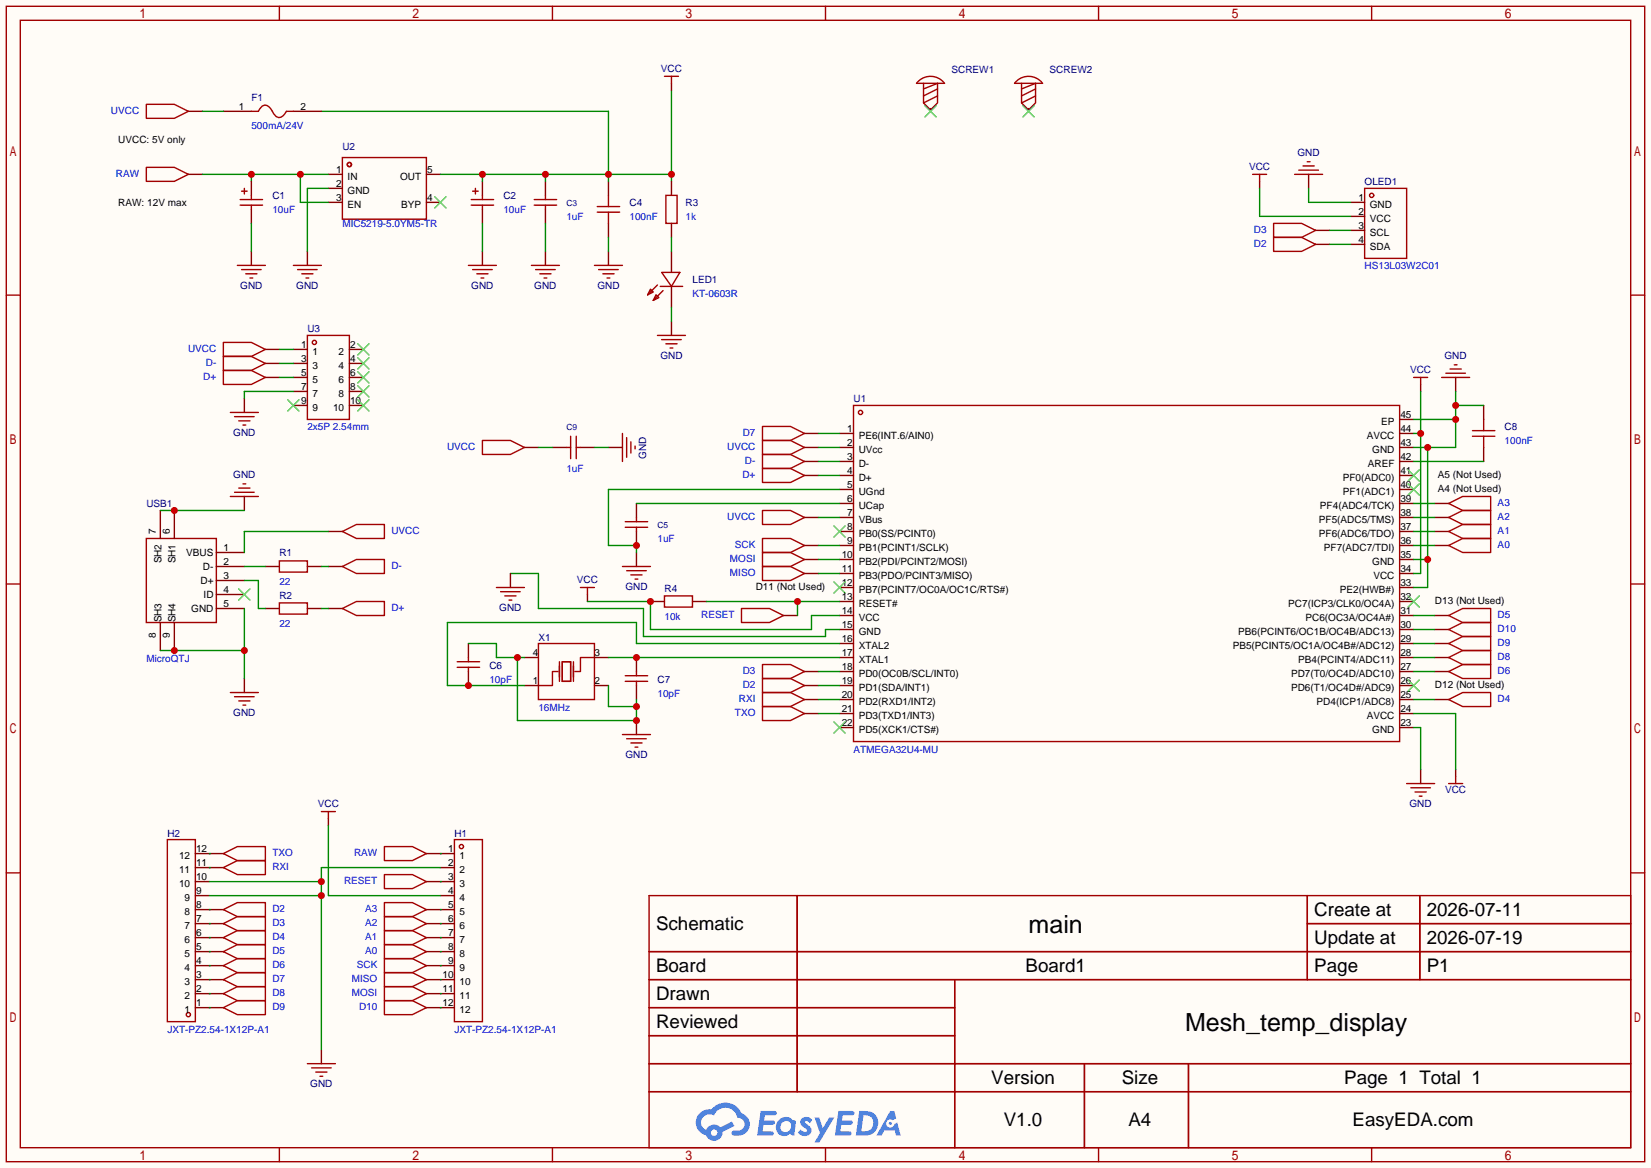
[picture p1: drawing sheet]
<svg xmlns="http://www.w3.org/2000/svg" width="299mm" height="212mm" viewBox="0 0 299 212" stroke-linecap="round" stroke-linejoin="round" font-family="sans-serif">
<path d="M0 0h299.5v211.8h-299.5z" fill="#fffcf7"/>
<g fill="none" stroke="#a10000" stroke-width=".25">
<path d="M1.1 1.1h297.2v209.6h-297.2zM3.7 3.7h292.1v204.5h-292.1zM50.7 1.1v2.6M100.2 1.1v2.6M149.7 1.1v2.6M199.3 1.1v2.6M248.8 1.1v2.6M1.1 53.5h2.6M295.8 53.5h2.5M1.1 105.9h2.6M295.8 105.9h2.5M1.1 158.3h2.6"/>
<path d="M295.8 158.3h2.5M117.7 162.4h178.1v45.8h-178.1zM117.7 172.6h178.1M117.7 177.7h178.1M144.6 162.4v35.6M173.2 177.7v30.5M237.1 162.4v15.3M237.1 167.5h58.7M257.5 162.4v15.3M117.7 182.8h55.5M117.7 192.9h178.1M117.7 187.8h55.5"/>
<path d="M117.7 198h178.1M196.7 192.9v15.3M215.6 192.9v15.3M50.7 208.2v2.5M100.2 208.2v2.5M149.7 208.2v2.5M199.3 208.2v2.5M248.8 208.2v2.5"/>
</g>
<g fill="#5487ff">
<path d="M145.5 202.8a1.3 1.3 0 0 1 1.8 .3l-.4 .6a.54 .54 0 0 0-.9-.2l.1 .2a1.58 1.58 0 0 1 1.1 1.6 1.43 1.43 0 0 1-2.5 .1l.5-.6a.64 .64 0 0 0 .5 .5 .64 .64 0 0 0 .7-.3l-.2-.2a1.6 1.6 0 0 1-1-1.6z"/>
<path d="M147.7 202.7h.9l.7 1.9 1.1-1.9h.9l-2.7 4.5h-.9l1-1.7z"/>
<path d="M138 201.5h1.6a1.31 1.31 0 0 1 1.2 .2 .4 .4 0 0 1-.3 .6h-1.8l-.1 .9h1.6a.4 .4 0 0 1 .4 .4 .4 .4 0 0 1-.4 .4h-1.7l-.2 1.2h.8a1.23 1.23 0 0 1 1.2 .2 .39 .39 0 0 1-.3 .6h-2.7z"/>
<path d="M152.1 201.5h1.6a1.32 1.32 0 0 1 1.3 .2 .39 .39 0 0 1-.4 .6h-1.7l-.2 .9h1.7a.4 .4 0 0 1 .3 .4 .4 .4 0 0 1-.4 .4h-1.7l-.2 1.2h.8a1.23 1.23 0 0 1 1.2 .2 .39 .39 0 0 1-.3 .6h-2.7z"/>
<path d="M161.5 201.5h.7l.4 1.3-.7 .4a.75 .75 0 0 0-1.1 .3 .75 .75 0 0 0 .5 1 .75 .75 0 0 0 .9-.6l.6-.3 .6 2.4h-.9l-.2-1h-1.9l-.5 1h-.9z"/>
<path d="M155.9 201.5l-.7 4.5h1.5a2.27 2.27 0 0 0 2.6-2.3 2.27 2.27 0 0 0-2.7-2.2zM156.6 202.3a1.5 1.5 0 0 1 1.8 1.5 1.5 1.5 0 0 1-1.9 1.4h-.3z"/>
<path d="M141.3 203.1a1.62 1.62 0 0 0-.4 2.1 1.62 1.62 0 0 0 2 .7l.4-.3 .3 .3 .5 .1 .3-2.5-.2-.3h-.4a1.58 1.58 0 0 0-2.5-.1zM141.9 203.6a.99 .99 0 0 1 1.6 .3 .99 .99 0 0 1-.9 1.4 .94 .94 0 0 1-1-.5 .94 .94 0 0 1 .3-1.2z"/>
<path d="M126.9 201.9a2.37 2.37 0 0 0 1.2 4 1.54 1.54 0 0 0 1.7 1 1.54 1.54 0 0 0 1.3-1.6l2.1-1.1-.5-.8-2 1.1a1.57 1.57 0 0 0-2.6 .4 1.5 1.5 0 0 1-.8-2.1 1.5 1.5 0 0 1 2.2-.5 2.23 2.23 0 0 1 2.3-1.4 2.23 2.23 0 0 1 2 1.8 1.16 1.16 0 0 1 1.2 1.1 1.16 1.16 0 0 1-1 1.3h-.7a.47 .47 0 0 0-.6 .3 .47 .47 0 0 0 .4 .6 2.23 2.23 0 0 0 2.3-.7 2.23 2.23 0 0 0 .4-2.3 2.16 2.16 0 0 0-1.3-1.1 3.2 3.2 0 0 0-5.4-.7l-1.2 .1zM129 205.4a.58 .58 0 0 1 1.1 0 .58 .58 0 0 1-1.1 0z"/>
<circle cx="161.5" cy="203.8" r=".28"/>
</g>
<g fill="none" stroke="#a10000" stroke-width=".25">
<path d="M26.5 30.4h5.1l2.6 1.2-2.6 1.3h-5.1zM62.1 28.6h15.2v11.2h-15.2zM40.5 64.6h5.1l2.5 1.3-2.5 1.3h-5.1zM40.5 67.2h5.1l2.5 1.3-2.5 1.2h-5.1zM154.8 73.5h99.1v61h-99.1zM26.5 97.7h12.7v15.2h-12.7zM138.3 82.4h5.1l2.5 1.3-2.5 1.3h-5.1zM138.3 85h5.1l2.5 1.2-2.5 1.3h-5.1zM50.7 101.7h5.1v2.1h-5.1zM50.7 109.3h5.1v2.1h-5.1zM62.1 102.7l2.5-1.2h5.1v2.5h-5.1zM62.1 110.4l2.5-1.3h5.1v2.5h-5.1z"/>
<path d="M30.4 152.3h5v33h-5zM82.4 152.3h5.1v33h-5.1z"/>
<circle cx="63.4" cy="29.8" r=".38"/>
<circle cx="156.1" cy="74.8" r=".38"/>
<circle cx="83.7" cy="153.5" r=".38"/>
<circle cx="34.2" cy="184" r=".38"/>
</g>
<g fill="none" stroke="#870000" stroke-width=".25">
<path d="M34.2 31.6h2.5M59.6 31.6h2.5M59.6 34.2h2.5M59.6 36.7h2.5M77.3 31.6h2.6M77.3 36.7h2.6M48.1 65.9h2.6M48.1 68.5h2.6M152.3 78.6h2.5M253.9 78.6h2.5M253.9 76.1h2.5M29.1 92.6v5.1"/>
<path d="M31.6 92.6v5.1M145.9 83.7h2.6M145.9 86.2h2.6M152.3 81.2h2.5M152.3 83.7h2.5M152.3 86.2h2.5M152.3 88.8h2.5M152.3 91.3h2.5M152.3 93.9h2.5M152.3 96.4h2.5M152.3 98.9h2.5M253.9 81.2h2.5"/>
<path d="M253.9 83.7h2.5M253.9 86.2h2.5M253.9 88.8h2.5M253.9 91.3h2.5M253.9 93.9h2.5M253.9 96.4h2.5M253.9 98.9h2.5M29.1 112.9v5.1M31.6 112.9v5.1M39.2 102.7h5.1M39.2 110.4h5.1M39.2 100.2h5.1"/>
<path d="M39.2 105.3h5.1M39.2 107.8h5.1M48.1 102.7h2.6M48.1 110.4h2.6M55.8 102.7h2.5M55.8 110.4h2.5M59.6 102.7h2.5M59.6 110.4h2.5M152.3 101.5h2.5M152.3 104h2.5M152.3 106.6h2.5M152.3 109.1h2.5"/>
<path d="M152.3 111.6h2.5M152.3 114.2h2.5M152.3 116.7h2.5M152.3 119.3h2.5M253.9 101.5h2.5M253.9 104h2.5M253.9 106.6h2.5M253.9 109.1h2.5M253.9 111.6h2.5M253.9 114.2h2.5M253.9 116.7h2.5M253.9 119.3h2.5"/>
<path d="M152.3 121.8h2.5M152.3 124.3h2.5M152.3 126.9h2.5M152.3 129.4h2.5M152.3 132h2.5M253.9 121.8h2.5M253.9 124.3h2.5M253.9 126.9h2.5M253.9 129.4h2.5M253.9 132h2.5M35.4 154.8h2.6M35.4 157.4h2.6"/>
<path d="M35.4 159.9h2.6M79.9 154.8h2.5M79.9 157.4h2.5M79.9 159.9h2.5M35.4 162.4h2.6M35.4 165h2.6M35.4 167.5h2.6M35.4 170.1h2.6M35.4 172.6h2.6M35.4 175.1h2.6M35.4 177.7h2.6M79.9 162.4h2.5"/>
<path d="M79.9 165h2.5M79.9 167.5h2.5M79.9 170.1h2.5M79.9 172.6h2.5M79.9 175.1h2.5M79.9 177.7h2.5M35.4 180.2h2.6M35.4 182.8h2.6M79.9 180.2h2.5M79.9 182.8h2.5"/>
</g>
<g fill="none" stroke="#3c3" stroke-width=".25">
<path d="M78.9 35.7l2 2M80.9 35.7l-2 2M151.3 95.4l2 2M153.3 95.4l-2 2M255.4 87.8l2 2M255.4 85.2l2 2M257.4 87.8l-2 2M257.4 85.2l-2 2M43.3 106.8l2 2M45.3 106.8l-2 2M151.3 105.5l2 2.1M153.3 105.5l-2 2.1"/>
<path d="M255.4 108.1l2 2M257.4 108.1l-2 2M151.3 130.9l2 2.1M153.3 130.9l-2 2.1M255.4 123.3l2 2M257.4 123.3l-2 2"/>
</g>
<path d="M36.7 31.6h22.9M45.6 31.6v1.3M54.5 31.6v5.1h5.1M148.5 83.7h3.8M148.5 86.2h3.8M44.3 102.7h3.8M44.3 105.3h2.6v5.1h1.2M58.3 102.7h1.3M58.3 110.4h1.3" fill="none" stroke="#008700" stroke-width=".25"/>
<g fill="#c00">
<circle cx="45.6" cy="31.6" r=".63"/>
<circle cx="54.5" cy="31.6" r=".63"/>
</g>
<g fill="none" stroke="#a10000" stroke-width=".25">
<path d="M43.6 36.2h4M43.6 37.2h4M43.8 34.7h1M44.3 34.2v1M45.6 35.4v.8M45.6 37.2v.8M85.5 36.2h4M85.5 37.2h4M85.7 34.7h1M86.2 34.2v1M87.5 35.4v.8M87.5 37.2v.8"/>
<path d="M96.9 36.2h4.1M96.9 37.2h4.1M98.9 35.4v.8M98.9 37.2v.8M108.3 38.5h4.1M108.3 37.5h4.1M110.4 35.4v2.1M110.4 38.5v2M43.1 48.1h5M43.8 48.9h3.6M44.6 49.7h2M45.3 50.4h.5"/>
<path d="M53.2 48.1h5.1M54 48.9h3.5M54.7 49.7h2.1M55.5 50.4h.5M85 48.1h5M85.7 48.9h3.6M86.5 49.7h2M87.2 50.4h.6M96.4 48.1h5.1M97.2 48.9h3.5M97.9 49.7h2M98.7 50.4h.5"/>
<path d="M107.8 48.1h5.1M108.6 48.9h3.5M109.3 49.7h2.1M110.1 50.4h.5M103.5 79.1v4.1M104.5 79.1v4.1M267.1 79.1h4M267.1 78.1h4M269.1 76.1v2M269.1 79.1v2.1M102.7 81.2h.8M104.5 81.2h.8"/>
<path d="M113.4 95.6h4.1M113.4 94.6h4.1M115.4 93.9v.7M115.4 95.6v.8M112.9 102.7h5.1M113.7 103.5h3.5M114.4 104.3h2.1M115.2 105h.5M112.9 133.2h5.1M113.7 134h3.5M114.4 134.7h2.1M115.2 135.5h.5"/>
</g>
<g fill="none" stroke="#870000" stroke-width=".25">
<path d="M45.6 32.9v2.5M45.6 38v2.5M87.5 32.9v2.5M87.5 38v2.5M98.9 32.9v2.5M98.9 38v2.5M110.4 32.9v2.5M45.6 45.6v2.5M55.8 45.6v2.5M87.5 45.6v2.5M98.9 45.6v2.5M110.4 40.5v2.6"/>
<path d="M110.4 45.6v2.5M269.1 73.5v2.6M100.2 81.2h2.5M105.3 81.2h2.5M115.4 91.3v2.6M115.4 96.4v2.5M269.1 81.2v2.5M115.4 100.2v2.5M115.4 130.7v2.5"/>
</g>
<path d="M121.8 16.4v16.5M58.3 20.2h52.1v12.7M59.6 34.2h-3.8v11.4M79.9 31.6h41.9M87.5 31.6v1.3M98.9 31.6v1.3M45.6 40.5v5.1" fill="none" stroke="#008700" stroke-width=".25"/>
<g fill="#c00">
<circle cx="110.4" cy="31.6" r=".63"/>
<circle cx="98.9" cy="31.6" r=".63"/>
<circle cx="87.5" cy="31.6" r=".63"/>
<circle cx="121.8" cy="31.6" r=".63"/>
</g>
<path d="M36.7 20.2h3.8M87.5 40.5v5.1M98.9 40.5v5.1M110.4 43.1v2.5M115.4 91.3h36.9M148.5 81.2h3.8M148.5 93.9h3.8M152.3 88.8h-41.9v10.1h5v1.3" fill="none" stroke="#008700" stroke-width=".25"/>
<g fill="none" stroke="#870000" stroke-width=".25">
<path d="M34.2 20.2h2.5M40.5 20.2h5.1M53.2 20.2h5.1M48.1 63.4h2.6M145.9 78.6h2.6M59.6 96.4h2.5M95.1 81.2h2.6M145.9 81.2h2.6M145.9 93.9h2.6M142.1 111.6h2.6M145.9 121.8h2.6M145.9 126.9h2.6"/>
<path d="M145.9 124.3h2.6M145.9 129.4h2.6"/>
</g>
<g fill="none" stroke="#a10000" stroke-width=".25">
<path d="M26.5 18.9h5.1l2.6 1.3-2.6 1.3h-5.1zM45.6 20.2h1.3l.4-.7a1.26 1.26 0 0 1 2.1 .7l.5 .7a1.26 1.26 0 0 0 2-.7h1.3M40.5 62.1h5.1l2.5 1.3-2.5 1.2h-5.1zM87.5 79.9h5.1l2.5 1.3-2.5 1.2h-5.1zM138.3 79.9h5.1l2.5 1.3-2.5 1.2h-5.1zM138.3 77.3h5.1l2.5 1.3-2.5 1.3h-5.1zM62.1 96.4l2.5-1.3h5.1v2.6h-5.1zM138.3 92.6h5.1l2.5 1.3-2.5 1.2h-5.1zM134.5 110.4h5.1l2.5 1.2-2.5 1.3h-5.1zM138.3 120.5h5.1l2.5 1.3-2.5 1.3h-5.1zM138.3 125.6h5.1l2.5 1.3-2.5 1.2h-5.1zM138.3 123.1h5.1l2.5 1.2-2.5 1.3h-5.1z"/>
<path d="M138.3 128.1h5.1l2.5 1.3-2.5 1.3h-5.1z"/>
</g>
<circle cx="115.4" cy="98.9" r=".63" fill="#c00"/>
<g fill="none" stroke="#a10000" stroke-width=".25">
<path d="M85 119.3v.7M97.7 116.7h10.1v10.2h-10.1zM107.8 119.3h-2.5v2.5h-1M82.9 121h4.1M82.9 120h4.1M85 121v.8M101.2 121.8h-1v2.5h-2.5M101.5 120v3.6M102 120h1.5v3.6h-1.5zM104 120v3.6M113.4 123.6h4.1M113.4 122.6h4.1"/>
<path d="M115.4 121.8v.8M115.4 123.6v.7"/>
</g>
<path d="M85 116.7v2.6M95.1 119.3h2.6M107.8 119.3h2.6M115.4 119.3v2.5M85 121.8v2.5M95.1 124.3h2.6M107.8 124.3h2.6M115.4 124.3v2.6" fill="none" stroke="#870000" stroke-width=".25"/>
<path d="M85 116.7h5v2.6h5.1M93.9 119.3v11.4h21.5v-3.8M110.4 124.3v3.8h5" fill="none" stroke="#008700" stroke-width=".25"/>
<g fill="#c00">
<circle cx="115.4" cy="128.1" r=".63"/>
<circle cx="115.4" cy="130.7" r=".63"/>
<circle cx="93.9" cy="119.3" r=".63"/>
</g>
<path d="M152.3 116.7h-36.9v-3.8h-34.2v11.4h13.9" fill="none" stroke="#008700" stroke-width=".25"/>
<circle cx="85" cy="124.3" r=".63" fill="#c00"/>
<path d="M110.4 119.3h41.9" fill="none" stroke="#008700" stroke-width=".25"/>
<circle cx="115.4" cy="119.3" r=".63" fill="#c00"/>
<path d="M121.8 15.1v1.3M121.8 32.9v2.5M228.5 32.9v1.3M237.4 31.6v2.6M121.8 40.5v2.6M121.8 45.6v3.8M121.8 51.9v3.9M121.8 58.3v2.5M44.3 72.3v2.5M44.3 90v2.6M44.3 123.1v2.5" fill="none" stroke="#870000" stroke-width=".25"/>
<g fill="none" stroke="#a10000" stroke-width=".25">
<path d="M120.5 13.8h2.6M121.8 13.8v1.3M120.8 35.4h2v5.1h-2zM227.2 31.6h2.5M228.5 31.6v1.3M234.8 31.6h5.1M235.6 30.9h3.5M236.3 30.1h2.1M237.1 29.3h.5M118 52.5l.5 .5-1 .5zM119 53.5l.5 .5-1 .5zM119.3 51.7l-1.8 1.8"/>
<path d="M119.8 51.9h4M120 49.4h3.3l-1.5 2.5zM120.3 52.7l-1.8 1.8M41.8 74.8h5.1M42.5 75.6h3.6M43.3 76.3h2M44.1 77.1h.5M119.3 60.8h5M120 61.6h3.6M120.8 62.4h2M121.5 63.1h.5M41.8 90h5.1"/>
<path d="M42.5 89.3h3.6M43.3 88.5h2M44.1 87.8h.5M41.8 125.6h5.1M42.5 126.4h3.6M43.3 127.1h2M44.1 127.9h.5"/>
</g>
<path d="M121.8 43.1v2.5M121.8 55.8v2.5M29.1 118h15.2M44.3 110.4v12.7" fill="none" stroke="#008700" stroke-width=".25"/>
<g fill="#c00">
<circle cx="44.3" cy="118" r=".63"/>
<circle cx="31.6" cy="118" r=".63"/>
</g>
<path d="M29.1 92.6h15.2M59.6 96.4h-15.3v3.8" fill="none" stroke="#008700" stroke-width=".25"/>
<circle cx="31.6" cy="92.6" r=".63" fill="#c00"/>
<g fill="none" stroke="#a10000" stroke-width=".25">
<path d="M247.5 34.2h7.6v12.7h-7.6zM40.5 157.4l2.6-1.3h5v2.5h-5zM40.5 154.8l2.6-1.3h5v2.6h-5zM58.3 147.2h2.5M59.6 147.2v1.3M69.7 153.5h5.1l2.5 1.3-2.5 1.3h-5.1zM69.7 158.6h5.1l2.5 1.3-2.5 1.3h-5.1zM40.5 177.7l2.6-1.3h5v2.5h-5zM40.5 175.1l2.6-1.2h5v2.5h-5zM40.5 172.6l2.6-1.3h5v2.6h-5zM40.5 170.1l2.6-1.3h5v2.5h-5zM40.5 167.5l2.6-1.3h5v2.6h-5z"/>
<path d="M40.5 165l2.6-1.3h5v2.5h-5zM69.7 163.7h5.1l2.5 1.3-2.5 1.2h-5.1zM69.7 166.2h5.1l2.5 1.3-2.5 1.3h-5.1zM69.7 168.8h5.1l2.5 1.3-2.5 1.2h-5.1zM69.7 171.3h5.1l2.5 1.3-2.5 1.3h-5.1zM69.7 173.9h5.1l2.5 1.2-2.5 1.3h-5.1zM69.7 176.4h5.1l2.5 1.3-2.5 1.2h-5.1zM69.7 178.9h5.1l2.5 1.3-2.5 1.3h-5.1zM40.5 182.8l2.6-1.3h5v2.5h-5zM40.5 180.2l2.6-1.3h5v2.6h-5zM55.8 192.9h5M56.5 193.7h3.6"/>
<path d="M57.3 194.4h2M58 195.2h.5M69.7 181.5h5.1l2.5 1.3-2.5 1.2h-5.1z"/>
<circle cx="248.8" cy="35.4" r=".38"/>
</g>
<g fill="none" stroke="#870000" stroke-width=".25">
<path d="M245 36.7h2.5M245 39.2h2.5M245 41.8h2.5M245 44.3h2.5M38 154.8h2.5M38 157.4h2.5M59.6 148.5v1.2M77.3 154.8h2.6M77.3 159.9h2.6M38 165h2.5M38 167.5h2.5M38 170.1h2.5"/>
<path d="M38 172.6h2.5M38 175.1h2.5M38 177.7h2.5M77.3 165h2.6M77.3 167.5h2.6M77.3 170.1h2.6M77.3 172.6h2.6M77.3 175.1h2.6M77.3 177.7h2.6M38 180.2h2.5M38 182.8h2.5M58.3 190.4v2.5"/>
<path d="M77.3 180.2h2.6M77.3 182.8h2.6"/>
</g>
<g fill="none" stroke="#008700" stroke-width=".25">
<path d="M228.5 34.2v5h16.5M237.4 34.2v2.5h7.6M38 157.4h.1M38 154.8h.1M38 159.9h20.3M59.6 149.7v12.7h20.3M79.9 154.8h.1M79.9 159.9h.1M79.9 157.4h-21.6v33M38 177.7h.1M38 175.1h.1M38 172.6h.1"/>
<path d="M38 170.1h.1M38 167.5h.1M38 165h.1M38 162.4h20.3M79.9 165h.1M79.9 167.5h.1M79.9 170.1h.1M79.9 172.6h.1M79.9 175.1h.1M79.9 177.7h.1M38 182.8h.1M38 180.2h.1"/>
<path d="M79.9 180.2h.1M79.9 182.8h.1"/>
</g>
<g fill="#c00">
<circle cx="58.3" cy="162.4" r=".63"/>
<circle cx="58.3" cy="159.9" r=".63"/>
</g>
<path d="M148.5 78.6h3.8M148.5 98.9h3.8M128.1 109.1h24.2M144.7 109.1v2.5M148.5 101.5h3.8M148.5 104h3.8" fill="none" stroke="#008700" stroke-width=".25"/>
<path d="M145.9 98.9h2.6M118 109.1h2.5M125.6 109.1h2.5M145.9 104h2.6M145.9 101.5h2.6" fill="none" stroke="#870000" stroke-width=".25"/>
<path d="M138.3 97.7h5.1l2.5 1.2-2.5 1.3h-5.1zM120.5 108.1h5.1v2h-5.1zM138.3 102.7h5.1l2.5 1.3-2.5 1.3h-5.1zM138.3 100.2h5.1l2.5 1.3-2.5 1.2h-5.1z" fill="none" stroke="#a10000" stroke-width=".25"/>
<circle cx="144.7" cy="109.1" r=".63" fill="#c00"/>
<path d="M106.6 107.8v1.3" fill="none" stroke="#870000" stroke-width=".25"/>
<path d="M105.3 106.6h2.5M106.6 106.6v1.2" fill="none" stroke="#a10000" stroke-width=".25"/>
<path d="M106.6 109.1h11.4v5.1h29.2v-2.6h5.1" fill="none" stroke="#008700" stroke-width=".25"/>
<circle cx="118" cy="109.1" r=".63" fill="#c00"/>
<path d="M256.4 78.6h1.3M257.7 71v33h-1.3M92.6 104h5.1v6.4h19v5h33v-1.2h2.6M148.5 121.8h3.8M148.5 124.3h3.8M148.5 126.9h3.8M148.5 129.4h3.8" fill="none" stroke="#008700" stroke-width=".25"/>
<path d="M257.7 69.7v1.3M264 68.5v2.5M92.6 104v2.6M257.7 139.6v2.5M264 139.6v1.2" fill="none" stroke="#870000" stroke-width=".25"/>
<g fill="none" stroke="#a10000" stroke-width=".25">
<path d="M256.4 68.5h2.6M257.7 68.5v1.2M261.5 68.5h5.1M262.3 67.7h3.5M263 66.9h2M263.8 66.2h.5M90 106.6h5.1M90.8 107.3h3.6M91.6 108.1h2M92.3 108.8h.5M255.1 142.1h5.1M255.9 142.9h3.6"/>
<path d="M256.7 143.6h2M257.4 144.4h.5M262.8 142.1h2.5M264 140.8v1.3"/>
</g>
<circle cx="257.7" cy="78.6" r=".63" fill="#c00"/>
<path d="M256.4 76.1h7.6M264 71v10.2h-7.6M264 73.5h5.1M259 81.2v25.4h-2.6M256.4 101.5h2.6" fill="none" stroke="#008700" stroke-width=".25"/>
<g fill="#c00">
<circle cx="264" cy="73.5" r=".63"/>
<circle cx="264" cy="76.1" r=".63"/>
<circle cx="259" cy="81.2" r=".63"/>
<circle cx="259" cy="101.5" r=".63"/>
</g>
<g fill="none" stroke="#008700" stroke-width=".25">
<path d="M241.2 41.8h3.8M241.2 44.3h3.8M50.7 63.4h2.5M50.7 65.9h2.5M50.7 68.5h2.5M53.2 71h-8.9v1.3M97.7 81.2h2.5M107.8 81.2h2.6M256.4 83.7h12.7M256.4 91.3h3.8M256.4 93.9h3.8M256.4 96.4h3.8"/>
<path d="M256.4 98.9h3.8M256.4 111.6h3.8M256.4 114.2h3.8M256.4 116.7h3.8M256.4 119.3h3.8M256.4 129.4h7.6v10.2M256.4 132h1.3v7.6M256.4 126.9h3.8M256.4 121.8h3.8"/>
</g>
<g fill="none" stroke="#870000" stroke-width=".25">
<path d="M168.8 19.7v.5M186.6 19.7v.5M238.6 41.8h2.6M238.6 44.3h2.6M53.2 63.4h2.6M53.2 73.5h2.6M53.2 65.9h2.6M53.2 71h2.6M53.2 68.5h2.6M63.4 63.4h2.5M63.4 73.5h2.5M63.4 65.9h2.5"/>
<path d="M63.4 71h2.5M63.4 68.5h2.5M110.4 81.2h2.5M260.2 98.9h2.6M260.2 96.4h2.6M260.2 91.3h2.6M260.2 93.9h2.6M260.2 119.3h2.6M260.2 116.7h2.6M260.2 114.2h2.6M260.2 111.6h2.6M260.2 126.9h2.6"/>
<path d="M260.2 121.8h2.6"/>
</g>
<g fill="none" stroke="#a10000" stroke-width=".25">
<path d="M166.7 14.6a3.2 3.2 0 0 1 4.6 .5h-5.1zM167.5 15.1v3.6l1.3 1.2 1.3-1.2v-3.6l-2.6 1M170.1 16.1l-2.6 1.3M170.1 17.4l-2.6 1.3M184.5 14.6a3.2 3.2 0 0 1 4.6 .5h-5.1zM185.3 15.1v3.6l1.3 1.2 1.2-1.2v-3.6l-2.5 1M187.8 16.1l-2.5 1.3M187.8 17.4l-2.5 1.3M231 40.5h5.1l2.5 1.3-2.5 1.3h-5.1zM231 43.1h5.1l2.5 1.2-2.5 1.3h-5.1zM55.8 60.8h7.6v15.3h-7.6zM112.9 78.6v5.1"/>
<path d="M113.7 79.4v3.5M114.4 80.1v2.1M115.2 80.9v.5M262.8 98.9l2.5-1.2h5.1v2.5h-5.1zM262.8 96.4l2.5-1.3h5.1v2.6h-5.1zM262.8 91.3l2.5-1.3h5.1v2.6h-5.1zM262.8 93.9l2.5-1.3h5.1v2.5h-5.1zM262.8 119.3l2.5-1.3h5.1v2.5h-5.1zM262.8 116.7l2.5-1.3h5.1v2.6h-5.1zM262.8 114.2l2.5-1.3h5.1v2.5h-5.1zM262.8 111.6l2.5-1.2h5.1v2.5h-5.1zM262.8 126.9l2.5-1.3h5.1v2.5h-5.1z"/>
<path d="M262.8 121.8l2.5-1.3h5.1v2.6h-5.1z"/>
<circle cx="57" cy="62.1" r=".38"/>
</g>
<g fill="none" stroke="#3c3" stroke-width=".25">
<path d="M167.8 19.2l2 2M169.8 19.2l-2 2M185.5 19.2l2.1 2M187.6 19.2l-2.1 2M52.2 72.5l2 2M54.2 72.5l-2 2M64.9 72.5l2 2M64.9 70l2 2M64.9 67.4l2 2.1M64.9 64.9l2 2M64.9 62.4l2 2M66.9 72.5l-2 2"/>
<path d="M66.9 70l-2 2M66.9 67.4l-2 2.1M66.9 64.9l-2 2M66.9 62.4l-2 2"/>
</g>
<g font-size="4.5">
<text x="186.6" y="169.2">main</text>
<text x="214.9" y="187">Mesh_temp_display</text>
</g>
<g font-size="3.4">
<text x="238.4" y="166.1">Create at</text>
<text x="258.8" y="166.1">2026-07-11</text>
<text x="119" y="168.7">Schematic</text>
<text x="238.4" y="171.2">Update at</text>
<text x="258.8" y="171.2">2026-07-19</text>
<text x="119" y="176.3">Board</text>
<text x="186" y="176.3">Board1</text>
<text x="238.4" y="176.3">Page</text>
<text x="258.8" y="176.3">P1</text>
<text x="119" y="181.4">Drawn</text>
<text x="119" y="186.5">Reviewed</text>
<text x="179.8" y="196.6">Version</text>
<text x="203.5" y="196.6">Size</text>
<text x="243.8" y="196.6">Page 1 Total 1</text>
<text x="182.1" y="204.2">V1.0</text>
<text x="204.7" y="204.2">A4</text>
<text x="245.3" y="204.2">EasyEDA.com</text>
</g>
<g font-size="1.8" fill="#000080">
<text x="119.9" y="13">VCC</text>
<text x="172.6" y="13.3">SCREW1</text>
<text x="190.4" y="13.3">SCREW2</text>
<text x="45.6" y="18.4">F1</text>
<text x="62.1" y="27.3">U2</text>
<text x="235.3" y="28.3">GND</text>
<text x="226.6" y="30.8">VCC</text>
<text x="247.5" y="33.6">OLED1</text>
<text x="49.4" y="36.2">C1</text>
<text x="91.3" y="36.2">C2</text>
<text x="114.2" y="37.4">C4</text>
<text x="124.3" y="37.4">R3</text>
<text x="43.6" y="52.4">GND</text>
<text x="53.7" y="52.4">GND</text>
<text x="85.5" y="52.4">GND</text>
<text x="96.9" y="52.4">GND</text>
<text x="108.3" y="52.4">GND</text>
<text x="125.6" y="51.4">LED1</text>
<text x="55.8" y="60.3">U3</text>
<text x="119.8" y="65.1">GND</text>
<text x="262" y="65.1">GND</text>
<text x="255.8" y="67.7">VCC</text>
<text x="154.8" y="73">U1</text>
<text x="42.3" y="79.1">GND</text>
<text x="117.2" y="83.2" transform="rotate(-90 117.2 83.2)">GND</text>
<text x="272.9" y="78.1">C8</text>
<text x="42.3" y="86.7">GND</text>
<text x="26.5" y="92">USB1</text>
<text x="50.7" y="100.9">R1</text>
<text x="104.6" y="105.8">VCC</text>
<text x="113.4" y="107">GND</text>
<text x="120.5" y="107.3">R4</text>
<text x="50.7" y="108.5">R2</text>
<text x="90.6" y="110.8">GND</text>
<text x="97.7" y="116.2">X1</text>
<text x="88.8" y="121.2">C6</text>
<text x="119.3" y="123.8">C7</text>
<text x="42.3" y="129.9">GND</text>
<text x="113.4" y="137.5">GND</text>
<text x="262.1" y="143.9">VCC</text>
<text x="57.6" y="146.4">VCC</text>
<text x="255.7" y="146.4">GND</text>
<text x="30.4" y="151.7">H2</text>
<text x="82.4" y="151.7">H1</text>
<text x="56.3" y="197.2">GND</text>
</g>
<g font-size="1.8" fill="#00f">
<text x="20.1" y="20.7">UVCC</text>
<text x="45.6" y="23.5">500mA/24V</text>
<text x="21" y="32.1">RAW</text>
<text x="49.4" y="38.7">10uF</text>
<text x="62.1" y="41.2">MIC5219-5.0YM5-TR</text>
<text x="91.3" y="38.7">10uF</text>
<text x="102.7" y="40">1uF</text>
<text x="114.2" y="40">100nF</text>
<text x="124.3" y="40">1k</text>
<text x="227.4" y="42.3">D3</text>
<text x="227.4" y="44.8">D2</text>
<text x="125.6" y="53.9">KT-0603R</text>
<text x="247.5" y="48.9">HS13L03W2C01</text>
<text x="34.1" y="63.8">UVCC</text>
<text x="36.9" y="68.9">D+</text>
<text x="37.3" y="66.4">D-</text>
<text x="55.8" y="78.1">2x5P 2.54mm</text>
<text x="81.1" y="81.6">UVCC</text>
<text x="131.9" y="81.6">UVCC</text>
<text x="134.7" y="79.1">D7</text>
<text x="272.9" y="80.6">100nF</text>
<text x="102.7" y="85.7">1uF</text>
<text x="134.7" y="86.7">D+</text>
<text x="135.1" y="84.2">D-</text>
<text x="131.9" y="94.3">UVCC</text>
<text x="271.7" y="91.8">A3</text>
<text x="271.7" y="94.3">A2</text>
<text x="71" y="96.9">UVCC</text>
<text x="119.3" y="98.4">1uF</text>
<text x="132.4" y="101.9">MOSI</text>
<text x="133.3" y="99.4">SCK</text>
<text x="271.7" y="99.4">A0</text>
<text x="271.7" y="96.9">A1</text>
<text x="50.7" y="106">22</text>
<text x="71" y="103.2">D-</text>
<text x="132.4" y="104.5">MISO</text>
<text x="50.7" y="113.6">22</text>
<text x="71" y="110.8">D+</text>
<text x="120.5" y="112.4">10k</text>
<text x="127.2" y="112.1">RESET</text>
<text x="271.7" y="112.1">D5</text>
<text x="26.5" y="120">MicroQTJ</text>
<text x="271.7" y="119.7">D8</text>
<text x="271.7" y="117.2">D9</text>
<text x="271.7" y="114.6">D10</text>
<text x="88.8" y="123.8">10pF</text>
<text x="134.7" y="122.3">D3</text>
<text x="134.7" y="124.8">D2</text>
<text x="271.7" y="122.3">D6</text>
<text x="97.7" y="128.9">16MHz</text>
<text x="119.3" y="126.3">10pF</text>
<text x="133.3" y="129.9">TXO</text>
<text x="134" y="127.3">RXI</text>
<text x="271.7" y="127.3">D4</text>
<text x="154.8" y="136.5">ATMEGA32U4-MU</text>
<text x="49.4" y="155.3">TXO</text>
<text x="64.2" y="155.3">RAW</text>
<text x="49.4" y="157.8">RXI</text>
<text x="62.4" y="160.4">RESET</text>
<text x="49.4" y="168">D3</text>
<text x="49.4" y="165.4">D2</text>
<text x="66.2" y="165.4">A3</text>
<text x="66.2" y="168">A2</text>
<text x="49.4" y="173.1">D5</text>
<text x="49.4" y="170.5">D4</text>
<text x="66.2" y="170.5">A1</text>
<text x="66.2" y="173.1">A0</text>
<text x="49.4" y="178.1">D7</text>
<text x="49.4" y="175.6">D6</text>
<text x="63.8" y="178.1">MISO</text>
<text x="64.7" y="175.6">SCK</text>
<text x="49.4" y="183.2">D9</text>
<text x="49.4" y="180.7">D8</text>
<text x="63.8" y="180.7">MOSI</text>
<text x="65.1" y="183.2">D10</text>
<text x="30.4" y="187.3">JXT-PZ2.54-1X12P-A1</text>
<text x="82.4" y="187.3">JXT-PZ2.54-1X12P-A1</text>
</g>
<g font-size="1.8">
<text x="43.3" y="19.9">1</text>
<text x="54.5" y="19.9">2</text>
<text x="21.5" y="26">UVCC: 5V only</text>
<text x="61" y="31.3">1</text>
<text x="61" y="33.9">2</text>
<text x="63" y="32.6">IN</text>
<text x="63" y="35.1">GND</text>
<text x="72.6" y="32.6">OUT</text>
<text x="77.5" y="31.3">5</text>
<text x="21.5" y="37.4">RAW: 12V max</text>
<text x="61" y="36.4">3</text>
<text x="63" y="37.7">EN</text>
<text x="72.8" y="37.7">BYP</text>
<text x="77.5" y="36.4">4</text>
<text x="246.4" y="36.4">1</text>
<text x="246.4" y="38.9">2</text>
<text x="246.4" y="41.5">3</text>
<text x="248.5" y="37.7">GND</text>
<text x="248.5" y="40.2">VCC</text>
<text x="246.4" y="44">4</text>
<text x="248.5" y="42.7">SCL</text>
<text x="248.5" y="45.3">SDA</text>
<text x="54.6" y="63.1">1</text>
<text x="54.6" y="65.6">3</text>
<text x="56.7" y="64.3">1</text>
<text x="61.4" y="64.3">2</text>
<text x="63.5" y="65.6">4</text>
<text x="63.5" y="63.1">2</text>
<text x="54.6" y="68.1">5</text>
<text x="54.6" y="70.7">7</text>
<text x="56.7" y="66.9">3</text>
<text x="56.7" y="69.4">5</text>
<text x="56.7" y="72">7</text>
<text x="61.4" y="72">8</text>
<text x="61.4" y="69.4">6</text>
<text x="61.4" y="66.9">4</text>
<text x="63.5" y="70.7">8</text>
<text x="63.5" y="68.1">6</text>
<text x="54.6" y="73.2">9</text>
<text x="56.7" y="74.5">9</text>
<text x="60.4" y="74.5">10</text>
<text x="63.5" y="73.2">10</text>
<text x="250.5" y="77">EP</text>
<text x="254" y="75.8">45</text>
<text x="153.7" y="78.3">1</text>
<text x="153.7" y="80.8">2</text>
<text x="153.7" y="83.4">3</text>
<text x="155.8" y="79.6">PE6(INT.6/AIN0)</text>
<text x="155.8" y="82.1">UVcc</text>
<text x="247.9" y="79.6">AVCC</text>
<text x="248.9" y="82.1">GND</text>
<text x="254" y="83.4">42</text>
<text x="254" y="80.8">43</text>
<text x="254" y="78.3">44</text>
<text x="153.7" y="85.9">4</text>
<text x="153.7" y="88.5">5</text>
<text x="155.8" y="84.7">D-</text>
<text x="155.8" y="87.2">D+</text>
<text x="155.8" y="89.7">UGnd</text>
<text x="243.6" y="89.7">PF1(ADC1)</text>
<text x="243.6" y="87.2">PF0(ADC0)</text>
<text x="248.1" y="84.7">AREF</text>
<text x="254" y="88.5">40</text>
<text x="254" y="85.9">41</text>
<text x="260.8" y="86.7">A5 (Not Used)</text>
<text x="260.8" y="89.2">A4 (Not Used)</text>
<text x="153.7" y="91">6</text>
<text x="153.7" y="93.5">7</text>
<text x="155.8" y="92.3">UCap</text>
<text x="155.8" y="94.8">VBus</text>
<text x="239.2" y="94.8">PF5(ADC5/TMS)</text>
<text x="239.4" y="92.3">PF4(ADC4/TCK)</text>
<text x="254" y="93.5">38</text>
<text x="254" y="91">39</text>
<text x="28.3" y="96.9" transform="rotate(-90 28.3 96.9)">7</text>
<text x="30.8" y="96.9" transform="rotate(-90 30.8 96.9)">6</text>
<text x="33.8" y="100.9">VBUS</text>
<text x="40.5" y="99.9">1</text>
<text x="152.7" y="101.2">10</text>
<text x="153.7" y="96.1">8</text>
<text x="153.7" y="98.6">9</text>
<text x="155.8" y="97.4">PB0(SS/PCINT0)</text>
<text x="155.8" y="99.9">PB1(PCINT1/SCLK)</text>
<text x="239.2" y="97.4">PF6(ADC6/TDO)</text>
<text x="240.1" y="99.9">PF7(ADC7/TDI)</text>
<text x="254" y="101.2">35</text>
<text x="254" y="98.6">36</text>
<text x="254" y="96.1">37</text>
<text x="29.3" y="102.2" transform="rotate(-90 29.3 102.2)">SH2</text>
<text x="31.8" y="102.2" transform="rotate(-90 31.8 102.2)">SH1</text>
<text x="36.4" y="106">D+</text>
<text x="36.8" y="103.4">D-</text>
<text x="40.5" y="102.4">2</text>
<text x="40.5" y="105">3</text>
<text x="40.5" y="107.5">4</text>
<text x="137.1" y="107">D11 (Not Used)</text>
<text x="152.7" y="103.7">11</text>
<text x="152.7" y="106.2">12</text>
<text x="155.8" y="102.4">PB2(PDI/PCINT2/MOSI)</text>
<text x="155.8" y="105">PB3(PDO/PCINT3/MISO)</text>
<text x="155.8" y="107.5">PB7(PCINT7/OC0A/OC1C/RTS#)</text>
<text x="243.1" y="107.5">PE2(HWB#)</text>
<text x="248.9" y="102.4">GND</text>
<text x="249.1" y="105">VCC</text>
<text x="254" y="106.2">33</text>
<text x="254" y="103.7">34</text>
<text x="29.3" y="112.9" transform="rotate(-90 29.3 112.9)">SH3</text>
<text x="31.8" y="112.9" transform="rotate(-90 31.8 112.9)">SH4</text>
<text x="34.7" y="111.1">GND</text>
<text x="36.9" y="108.5">ID</text>
<text x="40.5" y="110.1">5</text>
<text x="152.7" y="108.8">13</text>
<text x="152.7" y="111.3">14</text>
<text x="152.7" y="113.9">15</text>
<text x="155.8" y="110.1">RESET#</text>
<text x="155.8" y="112.6">VCC</text>
<text x="233.7" y="110.1">PC7(ICP3/CLK0/OC4A)</text>
<text x="236.8" y="112.6">PC6(OC3A/OC4A#)</text>
<text x="254" y="113.9">30</text>
<text x="254" y="111.3">31</text>
<text x="254" y="108.8">32</text>
<text x="260.3" y="109.6">D13 (Not Used)</text>
<text x="28.3" y="115.7" transform="rotate(-90 28.3 115.7)">8</text>
<text x="30.8" y="115.7" transform="rotate(-90 30.8 115.7)">9</text>
<text x="96.7" y="118.9">4</text>
<text x="107.8" y="118.9">3</text>
<text x="152.7" y="116.4">16</text>
<text x="152.7" y="118.9">17</text>
<text x="155.8" y="115.1">GND</text>
<text x="155.8" y="117.7">XTAL2</text>
<text x="223.6" y="117.7">PB5(PCINT5/OC1A/OC4B#/ADC12)</text>
<text x="224.6" y="115.1">PB6(PCINT6/OC1B/OC4B/ADC13)</text>
<text x="254" y="118.9">28</text>
<text x="254" y="116.4">29</text>
<text x="96.7" y="124">1</text>
<text x="107.8" y="124">2</text>
<text x="152.7" y="121.5">18</text>
<text x="152.7" y="124">19</text>
<text x="155.8" y="120.2">XTAL1</text>
<text x="155.8" y="122.8">PD0(OC0B/SCL/INT0)</text>
<text x="155.8" y="125.3">PD1(SDA/INT1)</text>
<text x="234.2" y="125.3">PD6(T1/OC4D#/ADC9)</text>
<text x="234.2" y="122.8">PD7(T0/OC4D/ADC10)</text>
<text x="235.5" y="120.2">PB4(PCINT4/ADC11)</text>
<text x="254" y="124">26</text>
<text x="254" y="121.5">27</text>
<text x="260.3" y="124.8">D12 (Not Used)</text>
<text x="152.7" y="126.6">20</text>
<text x="152.7" y="129.1">21</text>
<text x="152.7" y="131.6">22</text>
<text x="155.8" y="127.8">PD2(RXD1/INT2)</text>
<text x="155.8" y="130.4">PD3(TXD1/INT3)</text>
<text x="238.8" y="127.8">PD4(ICP1/ADC8)</text>
<text x="247.9" y="130.4">AVCC</text>
<text x="254" y="131.6">23</text>
<text x="254" y="129.1">24</text>
<text x="254" y="126.6">25</text>
<text x="155.8" y="132.9">PD5(XCK1/CTS#)</text>
<text x="248.9" y="132.9">GND</text>
<text x="32.5" y="155.8">12</text>
<text x="35.6" y="154.5">12</text>
<text x="81.3" y="154.5">1</text>
<text x="83.4" y="155.8">1</text>
<text x="32.5" y="160.9">10</text>
<text x="32.5" y="158.3">11</text>
<text x="35.6" y="159.6">10</text>
<text x="35.6" y="157">11</text>
<text x="81.3" y="157">2</text>
<text x="81.3" y="159.6">3</text>
<text x="83.4" y="158.3">2</text>
<text x="83.4" y="160.9">3</text>
<text x="33.5" y="165.9">8</text>
<text x="33.5" y="163.4">9</text>
<text x="35.6" y="167.2">7</text>
<text x="35.6" y="164.7">8</text>
<text x="35.6" y="162.1">9</text>
<text x="81.3" y="162.1">4</text>
<text x="81.3" y="164.7">5</text>
<text x="81.3" y="167.2">6</text>
<text x="83.4" y="163.4">4</text>
<text x="83.4" y="165.9">5</text>
<text x="33.5" y="173.6">5</text>
<text x="33.5" y="171">6</text>
<text x="33.5" y="168.5">7</text>
<text x="35.6" y="172.3">5</text>
<text x="35.6" y="169.7">6</text>
<text x="81.3" y="169.7">7</text>
<text x="81.3" y="172.3">8</text>
<text x="83.4" y="168.5">6</text>
<text x="83.4" y="171">7</text>
<text x="83.4" y="173.6">8</text>
<text x="33.5" y="178.6">3</text>
<text x="33.5" y="176.1">4</text>
<text x="35.6" y="179.9">2</text>
<text x="35.6" y="177.4">3</text>
<text x="35.6" y="174.8">4</text>
<text x="80.3" y="177.4">10</text>
<text x="80.3" y="179.9">11</text>
<text x="81.3" y="174.8">9</text>
<text x="83.4" y="176.1">9</text>
<text x="83.4" y="178.6">10</text>
<text x="33.5" y="183.7">1</text>
<text x="33.5" y="181.2">2</text>
<text x="35.6" y="182.4">1</text>
<text x="80.3" y="182.4">12</text>
<text x="83.4" y="181.2">11</text>
<text x="83.4" y="183.7">12</text>
</g>
<g font-size="1.5" fill="#000080">
<text x="102.7" y="37.4">C3</text>
<text x="102.7" y="78.1">C9</text>
<text x="119.3" y="95.8">C5</text>
</g>
</svg>
